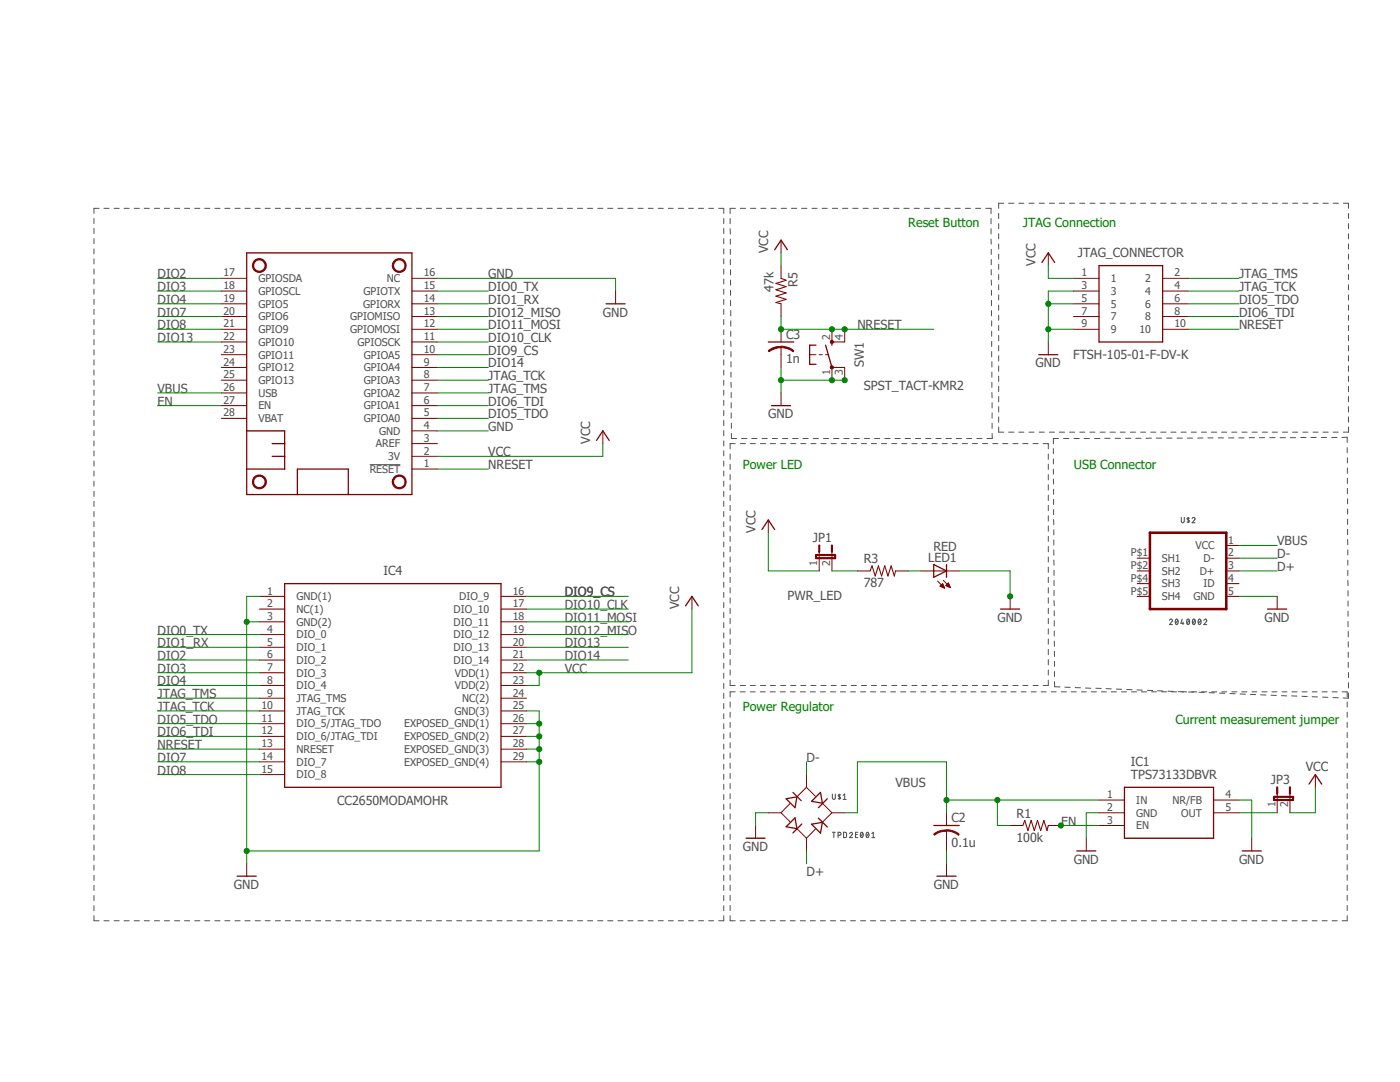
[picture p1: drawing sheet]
<svg xmlns="http://www.w3.org/2000/svg" width="279mm" height="216mm" viewBox="0 0 279 216" stroke-linecap="round" stroke-linejoin="round" font-family="sans-serif">
<path d="M18.6 40.5l250.6 143.4M269.2 40.5l-250.6 143.4" fill="none" stroke="#fff" stroke-width=".2"/>
<g fill="none" stroke="#505050" stroke-width=".21">
<path d="M235.8 103.3v.7l.2 .3h.1l.2-.3v-.7M237.2 103.3v1M237.4 103.4l-.3-.1-.2 .2 .5 .4-.1 .2h-.4M237.9 103.5a.29 .29 0 0 1 .4-.2 .29 .29 0 0 1 .1 .4l-.5 .6h.6M233.4 123.8a.3 .3 0 0 1 .4-.2 .3 .3 0 0 1 .1 .4l-.5 .6h.6M234.7 123.6a.52 .52 0 0 1 .4 .5 .52 .52 0 0 1-.4 .5l-.2-.5zM235.1 123.8l-.5 .6M235.9 123.5l-.2 .9h.6M236.1 124.1v.5M237 123.6a.52 .52 0 0 1 .4 .5 .52 .52 0 0 1-.4 .5l-.2-.5zM237.4 123.8l-.5 .6M238.1 123.6a.52 .52 0 0 1 .4 .5 .52 .52 0 0 1-.4 .5l-.1-.5z"/>
<path d="M238.5 123.8l-.5 .6M239.3 123.6a.52 .52 0 0 1 .4 .5 .52 .52 0 0 1-.4 .5l-.2-.5zM239.6 123.8l-.4 .6M240.2 123.8a.3 .3 0 0 1 .5-.2 .3 .3 0 0 1 0 .4l-.5 .6h.6M166.1 158.5v.7l.2 .3 .4-.1v-.9M167.5 158.5v1M167.8 158.6h-.5v.2l.5 .5h-.5M168.3 158.7l.3-.2v1M168.3 159.5h.6M166.1 166.1h.6M166.4 166.1v1M167.3 166.7l.4-.1 .2-.1-.2-.4h-.4v1"/>
<path d="M168.4 166.1l.5 .1 .1 .6-.2 .3h-.4zM169.5 166.3l.4-.2 .2 .1v.3l-.6 .6h.6M170.7 166.5h.4M171.2 166.1h-.5v1h.5M171.9 166.1h.1a.62 .62 0 0 1 0 1l-.3-.3zM172.2 166.3l-.5 .6M172.9 166.2l.2-.1a.62 .62 0 0 1 0 1l-.3-.3zM173.4 166.3l-.5 .6M174 167.1h.6M174 166.3l.3-.2v1"/>
</g>
<g fill="none" stroke="#505050" stroke-width=".2">
<path d="M18.8 43.6v1M18.8 45.6v1M18.8 47.6v1M18.8 49.7v1M18.8 51.6v1.1M18.8 53.7v1M18.8 55.7v1M18.8 57.7v1M18.8 59.7v1M19.8 41.6h-1v1M20.7 41.6h1.1M22.8 41.6h1"/>
<path d="M24.8 41.6h1M26.8 41.6h1M28.8 41.6h1M30.8 41.6h1M32.8 41.6h1M34.8 41.6h1.1M36.8 41.6h1M38.9 41.6h1M40.9 41.6h1M42.9 41.6h1M44.9 41.6h1M46.9 41.6h1"/>
<path d="M48.9 41.6h1M50.9 41.6h1M52.9 41.6h1M54.9 41.6h1.1M56.9 41.6h1.1M59 41.6h1M61 41.6h1M63 41.6h1M65 41.6h1M67 41.6h1M69 41.6h1M71 41.6h1.1"/>
<path d="M73 41.6h1M75.1 41.6h1M77 41.6h1.1M79.1 41.6h1M81.1 41.6h1M83.1 41.6h1M85.1 41.6h1M87.1 41.6h1M89.1 41.6h1M91.1 41.6h1.1M93.1 41.6h1M95.2 41.6h1"/>
<path d="M97.2 41.6h1M99.2 41.6h1M101.2 41.6h1M103.2 41.6h1M105.2 41.6h1M107.2 41.6h1M109.2 41.6h1M111.3 41.6h1M113.2 41.6h1.1M115.3 41.6h1M117.3 41.6h1M119.3 41.6h1"/>
<path d="M121.3 41.6h1M123.3 41.6h1M125.3 41.6h1M127.3 41.6h1.1M129.4 41.6h.9M131.4 41.6h1M133.4 41.6h1M135.4 41.6h1M137.4 41.6h1M139.4 41.6h1M141.4 41.6h1M143.4 41.6h1v1"/>
<path d="M144.4 43.6v1M144.4 45.6v1M144.4 47.6v1M144.4 49.7v1M144.4 51.6v1.1M144.4 53.7v1M144.4 55.7v1M144.4 57.7v1M144.4 59.7v1M145.7 45.6l.1 1.1M145.7 43.6v1.1M145.8 47.7v1"/>
<path d="M145.8 49.7v1.1M145.8 51.8v1M145.8 53.8v1.1M145.8 55.9v1M145.8 57.9v1M145.8 59.9v1.1M146.8 41.6h-1.1v1M147.7 41.6h1.1M149.8 41.6h1M151.8 41.6h1.1M153.9 41.6h1M155.9 41.6h1.1"/>
<path d="M157.9 41.6h1.1M160 41.6h1M162.1 41.6h1M164.1 41.6h1M166.1 41.6h1.1M168.1 41.6h1.1M170.2 41.6h1M172.3 41.6h1M174.3 41.6h1M176.3 41.6h1.1M178.4 41.6h1M180.4 41.6h1"/>
<path d="M182.5 41.6h1M184.5 41.6h1M186.5 41.6h1.1M188.6 41.6h1M190.6 41.6h1M192.7 41.6h1M194.7 41.6h1M196.7 41.6h1.1v1M197.8 43.6v1.1M197.8 45.6v1.1M197.8 47.7v1M197.8 49.7v1.1"/>
<path d="M197.8 51.8v1M197.8 53.8v1.1M197.8 55.9l.1 1M197.9 57.9v1M197.9 59.9v1.1M199.3 42.6v1M199.3 44.6v1M199.3 46.7v1M199.3 48.7v1M199.3 50.7v1M199.3 52.7v1.1M199.3 54.8v1"/>
<path d="M199.3 56.8v1M199.3 58.8v1.1M200.3 40.6h-1v1M201.3 40.6h1.1M203.3 40.6h1M205.4 40.6h1M207.4 40.6h1M209.4 40.6h1M211.4 40.6h1.1M213.4 40.6h1.1M215.5 40.6h1M217.5 40.6h1"/>
<path d="M219.5 40.6h1.1M221.5 40.6h1.1M223.6 40.6h1M225.6 40.6h1M227.6 40.6h1M229.7 40.6h1M231.6 40.6h1.1M233.7 40.6h1M235.7 40.6h1M237.7 40.6h1.1M239.8 40.6h1M241.8 40.6h1"/>
<path d="M243.8 40.6h1M245.8 40.6h1M247.9 40.6h1M249.9 40.6h1M251.9 40.6h1M253.9 40.6h1M255.9 40.6h1.1M258 40.6h1M260 40.6h1M262 40.6h1.1M264 40.6h1.1M266.1 40.6h1"/>
<path d="M268.1 40.6h1v1M269.1 42.6v1M269.1 44.6v1M269.1 46.7v1M269.1 48.7v1M269.1 50.7v1M269.1 52.7v1.1M269.1 54.8v1M269.1 56.8v1M269.1 58.8v1.1M18.8 61.7v1M18.8 63.8v1"/>
<path d="M18.8 65.8v1M18.8 67.8v1M18.8 69.8v1M18.8 71.8v1.1M18.8 73.8v1M18.8 75.9v1M18.8 77.9v1M18.8 79.9v1M144.4 61.7v1M144.4 63.8v1M144.4 65.8v1M144.4 67.8v1"/>
<path d="M144.4 69.8v1M144.4 71.8v1.1M144.4 73.8v1M144.4 75.9v1M144.4 77.9v1M144.4 79.9v1M145.8 68.1l.1 1M145.8 62v1M145.8 64v1.1M145.8 66.1v1M145.9 76.3v1M145.9 70.1v1.1"/>
<path d="M145.9 72.2v1M145.9 74.3v1M145.9 78.3v1.1M197.9 62v1M197.9 64v1.1M197.9 66.1v1M197.9 68.1v1M197.9 70.1v1.1M198 72.2v1M198 74.3v1M198 76.3v1M198 78.3v1.1"/>
<path d="M199.3 60.9v1M199.3 62.9v1M199.3 64.9v1.1M199.3 66.9v1.1M199.3 69v1M199.3 71v1.1M199.3 73v1.1M199.3 75.1v1M199.3 77.1v1M199.3 79.1v1.1M269.1 60.9v1M269.1 62.9v1"/>
<path d="M269.1 64.9v1.1M269.1 66.9v1.1M269.1 69v1M269.1 71v1.1M269.1 73v1.1M269.1 75.1v1M269.1 77.1v1M269.1 79.1v1.1M18.8 81.9v1M18.8 83.9v1M18.8 85.9v1.1M18.8 88v1"/>
<path d="M18.8 90v1M18.8 92v1M18.8 94v1M18.8 96v1M18.8 98v1.1M73.8 92.7h6.1M144.4 81.9v1M144.4 83.9v1M144.4 85.9v1.1M144.4 88v1M144.4 90v1M144.4 92v1"/>
<path d="M144.4 94v1M144.4 96v1M144.4 98v1.1M145.7 90.6v1.1M145.7 92.6v1.1M145.7 94.7v1.1M145.7 96.7v1.1M145.7 98.8v1.1M145.9 80.3v1.1M145.9 82.4v1M146 84.5v1M146 86.5v1h1"/>
<path d="M146.7 88.5h-1v1.1M147.7 88.5h1.1M148 87.5h1.1M149.7 88.5h1M150 87.5h1.1M151.8 88.5h1M152.1 87.5h1M153.8 88.5h1M154.1 87.5h1.1M155.8 88.5h1M156.2 87.5h1M157.8 88.5h1"/>
<path d="M158.2 87.5h1.1M159.8 88.5h1M160.2 87.5h1.1M161.8 88.5h1.1M162.3 87.5h1M163.8 88.5h1M164.3 87.5h1.1M165.9 88.5h1M166.4 87.5h1M167.9 88.5h1M168.4 87.5h1.1M169.9 88.5h1"/>
<path d="M170.4 87.5h1.1M171.9 88.5h1M172.5 87.5h1M173.9 88.5h1M174.5 87.5h1.1M175.9 88.5h1.1M176.6 87.5h1M178 88.5h1M178.6 87.5h1.1M180 88.5h1M180.6 87.5h1.1M182 88.5h1"/>
<path d="M182.7 87.5h1M184 88.5h1M184.7 87.5h1.1M186 88.5h1M186.8 87.5h1M188 88.5h1.1M188.8 87.5h1.1M190 88.5h1.1M190.8 87.5h1.1M192.1 88.5h1M192.9 87.5h1M194.1 88.5h1"/>
<path d="M194.9 87.5h1.1M196.1 88.5h1M198 80.3v1.1M198 82.4v1M198 84.5v1M198 86.5v1h-1M198.1 88.5h1M199.3 81.2v1M199.3 83.2v1M199.3 85.2v1h1M200.1 88.5h1M201.3 86.2h1.1"/>
<path d="M202.1 88.5h1.1M203.3 86.2h1M204.1 88.5h1M205.4 86.2h1M206.2 88.5h1M207.4 86.2h1M208.2 88.5h1v1.1M209.2 90.6v1.1M209.2 92.6v1.1M209.2 94.7v1.1M209.2 96.7v1.1M209.2 98.8v1.1"/>
<path d="M209.4 86.2h1M210.2 89.5v1.1M210.2 91.6v1M210.2 93.6v1M210.2 95.6l.1 1M210.3 97.6v1M210.3 99.7v1M211.2 87.5h-1v1.1M211.4 86.2h1.1M212.3 87.5h1M213.4 86.2h1.1M214.3 87.5h1.1"/>
<path d="M215.5 86.2h1M216.4 87.5h1M217.5 86.2h1M218.4 87.5h1.1M219.5 86.2h1.1M220.5 87.5h1M221.5 86.2h1.1M222.5 87.5h1.1M223.6 86.2h1M224.6 87.5h1.1M225.6 86.2h1M226.7 87.5h1"/>
<path d="M227.6 86.2h1M229.7 86.2h1M229.8 87.4l-1.1 .1M230.8 87.4h1M231.6 86.2h1.1M232.8 87.4h1.1M233.7 86.2h1M234.9 87.4h1.1M235.7 86.2h1M236.9 87.4h1.1M237.7 86.2h1.1M239.8 86.2h1"/>
<path d="M240.1 87.4h-1.1M241 87.4h1.1M241.8 86.2h1M243.1 87.4h1.1M243.8 86.2h1M245.2 87.4h1.1M245.8 86.2h1M247.2 87.4h1.1M247.9 86.2h1M249.3 87.3h1.1M249.9 86.2h1M251.3 87.3h1.1"/>
<path d="M251.9 86.2h1M253.4 87.3h1.1M253.9 86.2h1M255.5 87.3h1M255.9 86.2h1.1M257.5 87.3h1.1M258 86.2h1M259.6 87.3h1M260 86.2h1M261.6 87.3h1.1M262 86.2h1.1M263.7 87.3h1.1"/>
<path d="M264 86.2h1.1M265.8 87.3h1M266.1 86.2h1M267.8 87.3l1.1-.1v1.1M268.9 89.3v1M268.9 91.4v1M268.9 93.4v1M268.9 95.4v1.1M268.9 97.5v1M268.9 99.5v1M269.1 81.2v1M269.1 83.2v1"/>
<path d="M269.1 85.2v1h-1M18.8 100v1M18.8 102.1v1M18.8 104.1v1M18.8 106.1v1M18.8 108.1v1M18.8 110.2v1M18.8 112.1v1.1M18.8 114.2v1M18.8 116.2v1M18.8 118.2v1M144.4 100v1"/>
<path d="M144.4 102.1v1M144.4 104.1v1M144.4 106.1v1M144.4 108.1v1M144.4 110.2v1M144.4 112.1v1.1M144.4 114.2v1M144.4 116.2v1M144.4 118.2v1M145.7 100.8v1.1M145.7 102.9v1.1M145.7 104.9v1.1"/>
<path d="M145.7 107v1M145.7 109.1v1M145.7 111.1v1M145.7 113.2v1M145.7 115.2v1M145.7 117.3v1M145.7 119.3v1.1M209.2 100.8v1.1M209.2 102.9v1.1M209.2 104.9v1.1M209.2 107v1M209.2 109.1v1"/>
<path d="M209.2 111.1v1M209.2 113.2v1M209.2 115.2v1M209.2 117.3v1M209.2 119.3v1.1M210.3 103.7v1M210.3 101.7v1M210.3 111.8l.1 1M210.3 105.7v1M210.3 107.7v1.1M210.3 109.7v1.1M210.4 119.8v1.1"/>
<path d="M210.4 113.8v1M210.4 115.8v1M210.4 117.8v1M268.9 101.6v1M268.9 103.6v1M268.9 105.6v1.1M268.9 107.7l.1 1M269 109.7v1M269 111.8v1M269 113.8v1.1M269 115.8v1.1M269 117.9v1"/>
<path d="M269 119.9v1M18.8 120.2v1M18.8 122.2v1M18.8 124.2v1.1M18.8 126.3v1M18.8 128.3v1M18.8 130.3v1M18.8 132.3v1M18.8 134.3v1M18.8 136.4v1M18.8 138.3v1.1M144.4 120.2v1"/>
<path d="M144.4 122.2v1M144.4 124.2v1.1M144.4 126.3v1M144.4 128.3v1M144.4 130.3v1M144.4 132.3v1M144.4 134.3v1M144.4 136.4v1M144.4 138.3v1.1M145.7 121.4v1M145.7 123.4v1.1M145.7 125.5v1"/>
<path d="M145.7 127.5v1.1M145.7 129.6v1M145.7 131.6v1.1M145.7 133.7v1M145.7 135.7v1.1h1M146.7 138h-1v1.1M147.7 138h1M147.7 136.8h1.1M149.7 136.8h1M149.7 138h1M151.7 138h1M151.8 136.8h1"/>
<path d="M153.7 138h1M153.8 136.8h1M155.7 138h1M155.8 136.8h1M157.7 138h1M157.8 136.8h1M159.7 138h1M159.8 136.8h1M161.7 138h1M161.8 136.8h1.1M163.7 138h1M163.8 136.8h1"/>
<path d="M165.7 138h1.1M165.9 136.8h1M167.7 138h1M167.9 136.8h1M169.8 138h.9M169.9 136.8h1M171.7 138h1.1M171.9 136.8h1M173.7 138h1.1M173.9 136.8h1M175.7 138h1M175.9 136.8h1.1"/>
<path d="M177.8 138h.9M178 136.8h1M179.7 138h1.1M180 136.8h1M181.7 138h1.1M182 136.8h1M183.8 138h.9M184 136.8h1M185.8 138h1M186 136.8h1M187.7 138h1.1M188 136.8h1.1"/>
<path d="M189.8 138h1M190 136.8h1.1M191.8 138h1M192.1 136.8h1M193.8 138h1M194.1 136.8h1M195.8 138h1M196.1 136.8h1M197.8 138h1M198.1 136.8h1M199.8 138h1M200.1 136.8h1"/>
<path d="M201.8 138h1M202.1 136.8h1.1M203.8 138h1M204.1 136.8h1M205.8 138h1M206.2 136.8h1M207.8 138h1M209.2 121.4v1M209.2 123.4v1.1M209.2 125.5v1M209.2 127.5v1.1M209.2 129.6v1"/>
<path d="M209.2 131.6v1.1M209.2 133.7v1M209.2 135.7v1.1h-1M209.8 138h1M210.4 127.9v1M210.4 121.9v1M210.4 123.9v1M210.4 125.9v1M210.4 136l.1 1 1 .1M210.4 130v1M210.4 132v1M210.4 134v1"/>
<path d="M211.8 138h1M212.5 137.1l1.1 .1M213.8 138h1M214.6 137.2h1M215.8 138h1M216.6 137.3h1.1M217.8 138h1M218.7 137.3l1.1 .1M219.8 138h1M220.7 137.4l1.1 .1M221.8 138h1M222.8 137.5h1.1"/>
<path d="M223.8 138h1M224.9 137.6h1M225.8 138h1M226.9 137.7h1.1M227.8 138h1M229 137.8h1M229.8 138h1M231 137.8l1.1 .1M231.8 138h1M233.1 137.9l1 .1M233.8 138h1M235.2 138h1"/>
<path d="M235.8 138h1M237.2 138.1h1.1M237.8 138h1M239.3 138.1l1 .1M239.8 138h1M241.3 138.2l1.1 .1M241.8 138h1M243.4 138.3h1M243.8 138h1M245.4 138.4h1.1M245.8 138h1M247.5 138.5h1"/>
<path d="M247.8 138h1M249.6 138.6h1M249.9 138h.9M251.6 138.6l1 .1M251.8 138h1.1M253.7 138.7l1 .1M253.8 138h1M255.7 138.8l1.1 .1M255.9 138h.9M257.8 138.9h1M257.9 138h1M259.8 138h1.1"/>
<path d="M259.8 138.9l1.1 .1M261.9 138h.9M261.9 139l1 .1M263.9 138h1M263.9 139.1h1.1M265.9 138h1M266 139.2h1.1M267.8 138h1.1v1.1M269 122v1M269 124v1.1M269.1 126v1.1M269.1 128.1v1"/>
<path d="M269.1 130.1v1M269.1 132.2v1M269.1 134.2v1M269.1 136.2v1.1M269.1 138.3v1h-1M18.8 140.4v1M18.8 142.4v1M18.8 144.4v1M18.8 146.4v1M18.8 148.5v1M18.8 150.5v1M18.8 152.5v1"/>
<path d="M18.8 154.5v1M18.8 156.5v1M18.8 158.5v1.1M144.4 140.4v1M144.4 142.4v1M144.4 144.4v1M144.4 146.4v1M144.4 148.5v1M144.4 150.5v1M144.4 152.5v1M144.4 154.5v1M144.4 156.5v1"/>
<path d="M144.4 158.5v1.1M145.7 140.1v1M145.7 142.1v1M145.7 144.1v1.1M145.7 146.2v1M145.7 148.2v1M145.7 150.2v1.1M145.7 152.3v1M145.7 154.3v1M145.7 156.3v1.1M145.7 158.4v1M268.9 140.1v1"/>
<path d="M268.9 142.1v1M268.9 144.1v1.1M268.9 146.2v1M268.9 148.2v1M268.9 150.2v1.1M268.9 152.3v1M268.9 154.3v1M268.9 156.3v1.1M268.9 158.4v1M18.8 160.5v1M18.8 162.6v1M18.8 164.6v1"/>
<path d="M18.8 166.6v1M18.8 168.6v1M18.8 170.6v1.1M18.8 172.6v1.1M18.8 174.7v1M18.8 176.7v1M18.8 178.7v1M144.4 160.5v1M144.4 162.6v1M144.4 164.6v1M144.4 166.6v1M144.4 168.6v1"/>
<path d="M144.4 170.6v1.1M144.4 172.6v1.1M144.4 174.7v1M144.4 176.7v1M144.4 178.7v1M145.7 160.4v1M145.7 162.4v1M145.7 164.4v1.1M145.7 166.5v1M145.7 168.5v1M145.7 170.5v1.1M145.7 172.6v1"/>
<path d="M145.7 174.6v1M145.7 176.6v1.1M145.7 178.6v1.1M268.9 160.4v1M268.9 162.4v1M268.9 164.4v1.1M268.9 166.5v1M268.9 168.5v1M268.9 170.5v1.1M268.9 172.6v1M268.9 174.6v1M268.9 176.6v1.1"/>
<path d="M268.9 178.6v1.1M18.8 182.7v1h1M18.8 180.7v1M20.7 183.7h1.1M22.8 183.7h1M24.8 183.7h1M26.8 183.7h1M28.8 183.7h1M30.8 183.7h1M32.8 183.7h1M34.8 183.7h1.1M36.8 183.7h1"/>
<path d="M38.9 183.7h1M40.9 183.7h1M42.9 183.7h1M44.9 183.7h1M46.9 183.7h1M48.9 183.7h1M50.9 183.7h1M52.9 183.7h1M54.9 183.7h1.1M56.9 183.7h1.1M59 183.7h1M61 183.7h1"/>
<path d="M63 183.7h1M65 183.7h1M67 183.7h1M69 183.7h1M71 183.7h1.1M73 183.7h1M75.1 183.7h1M77 183.7h1.1M79.1 183.7h1M81.1 183.7h1M83.1 183.7h1M85.1 183.7h1"/>
<path d="M87.1 183.7h1M89.1 183.7h1M91.1 183.7h1.1M93.1 183.7h1M95.2 183.7h1M97.2 183.7h1M99.2 183.7h1M101.2 183.7h1M103.2 183.7h1M105.2 183.7h1M107.2 183.7h1M109.2 183.7h1"/>
<path d="M111.3 183.7h1M113.2 183.7h1.1M115.3 183.7h1M117.3 183.7h1M119.3 183.7h1M121.3 183.7h1M123.3 183.7h1M125.3 183.7h1M127.3 183.7h1.1M129.4 183.7h.9M131.4 183.7h1M133.4 183.7h1"/>
<path d="M135.4 183.7h1M137.4 183.7h1M139.4 183.7h1M141.4 183.7h1M144.4 182.7v1h-1M144.4 180.7v1M145.7 180.7v1M145.7 182.7v1h1M147.7 183.7h1M149.7 183.7h1M151.7 183.7h1M153.7 183.7h1"/>
<path d="M155.7 183.7h1M157.7 183.7h1M159.7 183.7h1M161.7 183.7h1M163.7 183.7h1M165.7 183.7h1.1M167.7 183.7h1M169.8 183.7h.9M171.7 183.7h1.1M173.7 183.7h1.1M175.7 183.7h1M177.8 183.7h.9"/>
<path d="M179.7 183.7h1.1M181.7 183.7h1.1M183.8 183.7h.9M185.8 183.7h1M187.7 183.7h1.1M189.8 183.7h1M191.8 183.7h1M193.8 183.7h1M195.8 183.7h1M197.8 183.7h1M199.8 183.7h1M201.8 183.7h1"/>
<path d="M203.8 183.7h1M205.8 183.7h1M207.8 183.7h1M209.8 183.7h1M211.8 183.7h1M213.8 183.7h1M215.8 183.7h1M217.8 183.7h1M219.8 183.7h1M221.8 183.7h1M223.8 183.7h1M225.8 183.7h1"/>
<path d="M227.8 183.7h1M229.8 183.7h1M231.8 183.7h1M233.8 183.7h1M235.8 183.7h1M237.8 183.7h1M239.8 183.7h1M241.8 183.7h1M243.8 183.7h1M245.8 183.7h1M247.8 183.7h1M249.9 183.7h.9"/>
<path d="M251.8 183.7h1.1M253.8 183.7h1M255.9 183.7h.9M257.9 183.7h1M259.8 183.7h1.1M261.9 183.7h.9M263.9 183.7h1M265.9 183.7h1M268.9 180.7v1M268.9 182.7v1h-1.1"/>
</g>
<path d="M219.3 53h12.7v15.2h-12.7zM162.9 68.9h-1.3v3.8h1.3M164.8 68.9l1.2 4.4M166 68.2v.7M207.3 70.8h3.8M56.8 116.5h43.2v40.6h-43.2zM47.3 174.8h3.8" fill="none" stroke="#800000" stroke-width=".25"/>
<g fill="none" stroke="#800000" stroke-width=".2">
<path d="M214.2 55.5h5.1M214.2 58.1h5.1M232 55.5h5.1M232 58.1h5.1M161.6 70.8h1.3M163.5 70.8h.6M164.8 70.8h.6M166 68.2h2.6M166 73.3h2.6M209.2 68.2v2.6M214.2 60.6h5.1M214.2 63.2h5.1"/>
<path d="M214.2 65.7h5.1M232 60.6h5.1M232 63.2h5.1M232 65.7h5.1M51.8 119h5M100 119h5.1M51.8 121.5h5M51.8 124.1h5M51.8 126.6h5M51.8 129.2h5M51.8 131.7h5M51.8 134.2h5"/>
<path d="M51.8 136.8h5M51.8 139.3h5M100 121.5h5.1M100 124.1h5.1M100 126.6h5.1M100 129.2h5.1M100 131.7h5.1M100 134.2h5.1M100 136.8h5.1M100 139.3h5.1M51.8 141.9h5M51.8 144.4h5"/>
<path d="M51.8 146.9h5M51.8 149.5h5M51.8 152h5M51.8 154.6h5M100 141.9h5.1M100 144.4h5.1M100 146.9h5.1M100 149.5h5.1M100 152h5.1M49.2 172.3v2.5"/>
</g>
<path d="M165.8 73.1h.4l.2 .2-.2 .2h-.4z" fill-rule="evenodd" fill="#800000"/>
<path d="M165.8 73.1h.4l.2 .2-.2 .2h-.4z" fill="none" stroke="#800000" stroke-width=".2"/>
<path d="M165.8 68h.4l.2 .2-.2 .3h-.4z" fill-rule="evenodd" fill="#800000"/>
<g fill="none" stroke="#800000" stroke-width=".2">
<path d="M155.9 47.9v2.6M155.9 53v2.5M209.2 50.5v2.5M155.9 60.6v2.6M155.9 69.3v1.5M155.9 78.4v2.5M165.8 68h.4l.2 .2-.2 .3h-.4zM166 65.7v2.5M166 73.3v2.6M168.6 65.7v2.5M168.6 73.3v2.6M138.1 119v2.5"/>
<path d="M171.1 113.9h2.6M178.7 113.9h2.6M201.6 119v2.5M254.9 119v2.5M219.3 159.6h5.1M242.2 159.6h5.1M216.8 167.3v2.5M219.3 162.2h5.1M219.3 164.7h5.1M242.2 162.2h5.1M249.8 167.3v2.5"/>
</g>
<path d="M154.6 49.8l1.3-1.9 1.2 1.9M207.9 52.4l1.3-1.9 1.3 1.9M153.3 68.2h5.1M154 80.9h3.8M136.8 120.9l1.3-1.9 1.3 1.9M199.7 121.5h3.8M253 121.5h3.8M224.4 157.1h17.8v10.2h-17.8zM214.9 169.8h3.8M247.9 169.8h3.8" fill="none" stroke="#800000" stroke-width=".25"/>
<path d="M155.9 55.5l1 .4-2 .7 2 .6-2 .6 2 .7-2 .6 2 .6-2 .7 1 .2M173.7 113.9l.3-1 .7 2 .6-2 .6 2 .7-2 .6 2 .6-2 .7 2 .2-1" fill="none" stroke="#800000" stroke-width=".21"/>
<path d="M155.9 69.1a4 4 0 0 1 2.5 .9l-.1 .2a3.8 3.8 0 0 0-2.4-.9z" fill-rule="evenodd" fill="#800000"/>
<path d="M155.9 69.1a4 4 0 0 1 2.5 .9l-.1 .2a3.8 3.8 0 0 0-2.4-.9z" fill="none" stroke="#800000" stroke-width=".2"/>
<path d="M153.3 70a3.4 3.4 0 0 1 2.6-.9v.3a4.1 4.1 0 0 0-2.4 .8z" fill-rule="evenodd" fill="#800000"/>
<g fill="none" stroke="#800000" stroke-width=".2">
<path d="M44.2 58.1h5M44.2 55.5h5M82.2 58.1h5.1M82.2 55.5h5.1M82.2 78.4h5.1M82.2 75.9h5.1M82.2 73.3h5.1M82.2 70.8h5.1M82.2 68.2h5.1M82.2 65.7h5.1M82.2 63.2h5.1M82.2 60.6h5.1"/>
<path d="M153.3 70a3.4 3.4 0 0 1 2.6-.9v.3a4.1 4.1 0 0 0-2.4 .8zM155.9 65.7v2.5M155.9 70.8v2.5M82.2 93.6h5.1M82.2 91.1h5.1M82.2 88.5h5.1M82.2 86h5.1M82.2 83.5h5.1M82.2 80.9h5.1M153.3 103.8v2.5M163.5 110.1v3.8M166 110.1v3.8"/>
<path d="M183.8 113.9h7.6M187.1 116l1.4 1.3M187.6 117l.9 .3M187.6 117l.5-.5 .4 .8M187.6 117h.7M187.7 116.9h.6M187.7 116.8h.6M187.8 117.1h.6M187.9 116.7h.3M188 116.6h.2M188 117.2h.4M188 116.5h.1"/>
<path d="M188.3 115.8l1.4 1.4M188.3 117.3h.2M188.5 117.3h.1M188.8 116.8h.6M188.9 116.9h.6M188.9 116.7h.5M189 116.6h.4M189.1 117h.4M189.1 116.5h.3M189.1 116.5h.2M189.2 116.4h.1M189.3 117.1h.3"/>
<path d="M189.3 116.3l-.5 .5 .9 .4M189.3 116.3l.4 .9M189.5 117.2h.1M201.6 164.7h2.5M209.2 164.7h2.5"/>
</g>
<path d="M49.2 86v-35.5h33v48.2h-33M152.1 105.7l1.2-1.9 1.3 1.9M186.4 112.6l2.5 1.3-2.5 1.3zM188.9 112.6v2.6" fill="none" stroke="#800000" stroke-width=".25"/>
<path d="M162.9 110.7h3.8v.7h-3.8zM163.5 108.8v1.3M166 108.8v1.3" fill="none" stroke="#800000" stroke-width=".42"/>
<path d="M204.1 164.7l.4-1 .6 2 .7-2 .6 2 .7-2 .6 2 .6-2 .7 2 .2-1" fill="none" stroke="#800000" stroke-width=".21"/>
<path d="M50.7 52.1a1.4 1.4 0 0 1 2.2 .1 1.4 1.4 0 0 1-.7 2.1 1.4 1.4 0 0 1-1.8-1.3h.2a1.15 1.15 0 0 1 1.7-1 1.15 1.15 0 0 1 .2 2 1.15 1.15 0 0 1-1.8-.6l-.1-.4h-.2z" fill-rule="evenodd" fill="#800000"/>
<path d="M50.7 52.1a1.4 1.4 0 0 1 2.2 .1 1.4 1.4 0 0 1-.7 2.1 1.4 1.4 0 0 1-1.8-1.3h.2a1.15 1.15 0 0 1 1.7-1 1.15 1.15 0 0 1 .2 2 1.15 1.15 0 0 1-1.8-.6l-.1-.4h-.2z" fill="none" stroke="#800000" stroke-width=".2"/>
<path d="M78.6 52.1a1.39 1.39 0 0 1 2.2 .2 1.39 1.39 0 0 1-.8 2.1 1.39 1.39 0 0 1-1.7-1.4h.2a1.15 1.15 0 0 1 1.6-1.1 1.15 1.15 0 0 1 .4 1.8 1.15 1.15 0 0 1-1.9-.3l-.1-.4h-.2z" fill-rule="evenodd" fill="#800000"/>
<path d="M78.6 52.1a1.39 1.39 0 0 1 2.2 .2 1.39 1.39 0 0 1-.8 2.1 1.39 1.39 0 0 1-1.7-1.4h.2a1.15 1.15 0 0 1 1.6-1.1 1.15 1.15 0 0 1 .4 1.8 1.15 1.15 0 0 1-1.9-.3l-.1-.4h-.2zM44.2 60.6h5M44.2 65.7h5M44.2 63.2h5M44.2 68.2h5M44.2 70.8h5M44.2 73.3h5M44.2 75.9h5M44.2 78.4h5M44.2 80.9h5M44.2 83.5h5" fill="none" stroke="#800000" stroke-width=".2"/>
<path d="M49.2 93.6h7.6v-7.6h-7.6v12.7M54.3 91.1h2.5M54.3 88.5h2.5M59.4 98.7v-5.1h10.1v5.1" fill="none" stroke="#800000" stroke-width=".25"/>
<path d="M78.6 95.2a1.4 1.4 0 0 1 2.3 .2 1.4 1.4 0 0 1-.8 2.1 1.4 1.4 0 0 1-1.8-1.4h.2a1.15 1.15 0 0 1 1.6-1 1.15 1.15 0 0 1 .4 1.8 1.15 1.15 0 0 1-1.9-.3l-.1-.5h-.2z" fill-rule="evenodd" fill="#800000"/>
<path d="M78.6 95.2a1.4 1.4 0 0 1 2.3 .2 1.4 1.4 0 0 1-.8 2.1 1.4 1.4 0 0 1-1.8-1.4h.2a1.15 1.15 0 0 1 1.6-1 1.15 1.15 0 0 1 .4 1.8 1.15 1.15 0 0 1-1.9-.3l-.1-.5h-.2z" fill="none" stroke="#800000" stroke-width=".2"/>
<path d="M50.7 95.2a1.41 1.41 0 0 1 2.2 .1 1.41 1.41 0 0 1-.7 2.2 1.41 1.41 0 0 1-1.8-1.4h.2a1.15 1.15 0 0 1 1.7-.9 1.15 1.15 0 0 1 .2 1.9 1.15 1.15 0 0 1-1.8-.5l-.1-.5h-.2z" fill-rule="evenodd" fill="#800000"/>
<g fill="none" stroke="#800000" stroke-width=".2">
<path d="M122.9 58.1v2.5M50.7 95.2a1.41 1.41 0 0 1 2.2 .1 1.41 1.41 0 0 1-.7 2.2 1.41 1.41 0 0 1-1.8-1.4h.2a1.15 1.15 0 0 1 1.7-.9 1.15 1.15 0 0 1 .2 1.9 1.15 1.15 0 0 1-1.8-.5l-.1-.5h-.2zM120.3 86v2.5M161 157.1l-2 1.9M161 157.1l1.7 1.8M161 154.6v2.5M254.9 158.4v3.8M257.4 158.4v3.8M150.8 164.7v2.6M153.3 162.2h2.6M155.9 162.2l1.7 1.8M157.6 160.4l-1.7 1.8"/>
<path d="M159 165.4l2 1.9M161 167.3v2.5M162.7 165.4l-1.7 1.9M164.1 160.3l1.9 1.9M166 162.2l-1.9 1.9M166 162.2h2.6M188.9 165.7v1.6"/>
</g>
<path d="M120.9 60.6h3.9M119 87.9l1.3-1.9 1.3 1.9M156.9 159.4l2.1-.4-.3 2.2zM158.2 158.1l1.7 1.7M163.7 158.1l.4 2.2-2.1-.4zM165.1 159.4l-1.8 1.8M148.9 167.3h3.8M158.7 163.2l.3 2.2-2.1-.4zM160 164.4l-1.8 1.8M162 164.5l2.1-.4-.4 2.1zM163.3 163.2l1.8 1.8M186.4 164.7h5" fill="none" stroke="#800000" stroke-width=".25"/>
<path d="M254.3 159h3.8v.6h-3.8zM254.9 157.1v1.3M257.4 157.1v1.3" fill="none" stroke="#800000" stroke-width=".42"/>
<path d="M188.9 165.6a4 4 0 0 1 2.5 .9l-.1 .2a3.8 3.8 0 0 0-2.4-.9z" fill-rule="evenodd" fill="#800000"/>
<path d="M188.9 165.6a4 4 0 0 1 2.5 .9l-.1 .2a3.8 3.8 0 0 0-2.4-.9z" fill="none" stroke="#800000" stroke-width=".2"/>
<path d="M186.4 166.5a3.4 3.4 0 0 1 2.5-.9v.3a3.5 3.5 0 0 0-2.4 .8z" fill-rule="evenodd" fill="#800000"/>
<g fill="none" stroke="#800000" stroke-width=".2">
<path d="M226.9 111.4h2.6M226.9 113.9h2.6M226.9 116.5h2.6M226.9 119h2.6M244.7 108.8h2.6M244.7 111.4h2.6M244.7 113.9h2.6M244.7 116.5h2.6M244.7 119h2.6M262.5 154.6v2.5M186.4 166.5a3.4 3.4 0 0 1 2.5-.9v.3a3.5 3.5 0 0 0-2.4 .8zM188.9 162.2v2.5"/>
<path d="M188.9 167.3v2.5M188.9 172.3v2.5"/>
</g>
<path d="M261.2 156.5l1.3-1.9 1.3 1.9M187 174.8h3.8" fill="none" stroke="#800000" stroke-width=".25"/>
<path d="M229.5 106.3h15.2v15.2h-15.2z" fill="none" stroke="#800000" stroke-width=".51"/>
<path d="M214.2 58.1h-5v2.5M214.2 65.7h-5v2.5" fill="none" stroke="#008000" stroke-width=".2"/>
<circle cx="209.2" cy="65.7" r=".51" fill="#008000"/>
<g fill="none" stroke="#008000" stroke-width=".2">
<path d="M214.2 60.6h-5v5.1"/>
<circle cx="209.2" cy="65.7" r=".51"/>
</g>
<circle cx="209.2" cy="60.6" r=".51" fill="#008000"/>
<g fill="none" stroke="#008000" stroke-width=".2">
<path d="M51.8 119h-2.6v53.3M49.2 124.1h2.6"/>
<circle cx="209.2" cy="60.6" r=".51"/>
</g>
<circle cx="49.2" cy="124.1" r=".51" fill="#008000"/>
<g fill="none" stroke="#008000" stroke-width=".2">
<path d="M105.1 141.9h2.5v27.9h-58.4"/>
<circle cx="49.2" cy="124.1" r=".51"/>
</g>
<circle cx="49.2" cy="169.8" r=".51" fill="#008000"/>
<g fill="none" stroke="#008000" stroke-width=".2">
<path d="M105.1 144.4h2.5"/>
<circle cx="49.2" cy="169.8" r=".51"/>
</g>
<circle cx="107.6" cy="144.4" r=".51" fill="#008000"/>
<g fill="none" stroke="#008000" stroke-width=".2">
<path d="M105.1 146.9h2.5"/>
<circle cx="107.6" cy="144.4" r=".51"/>
</g>
<circle cx="107.6" cy="146.9" r=".51" fill="#008000"/>
<g fill="none" stroke="#008000" stroke-width=".2">
<path d="M105.1 149.5h2.5"/>
<circle cx="107.6" cy="146.9" r=".51"/>
</g>
<circle cx="107.6" cy="149.5" r=".51" fill="#008000"/>
<g fill="none" stroke="#008000" stroke-width=".2">
<path d="M105.1 152h2.5"/>
<circle cx="107.6" cy="149.5" r=".51"/>
</g>
<circle cx="107.6" cy="152" r=".51" fill="#008000"/>
<g fill="none" stroke="#008000" stroke-width=".2">
<path d="M155.9 73.3v5.1M166 75.9h2.6"/>
<circle cx="107.6" cy="152" r=".51"/>
</g>
<circle cx="155.9" cy="75.9" r=".51" fill="#008000"/>
<g fill="none" stroke="#008000" stroke-width=".2">
<path d="M155.9 75.9h10.1"/>
<circle cx="155.9" cy="75.9" r=".51"/>
</g>
<circle cx="166" cy="75.9" r=".51" fill="#008000"/>
<circle cx="166" cy="75.9" r=".51" fill="none" stroke="#008000" stroke-width=".2"/>
<circle cx="168.6" cy="75.9" r=".51" fill="#008000"/>
<g fill="none" stroke="#008000" stroke-width=".2">
<path d="M191.4 113.9h10.2v5.1"/>
<circle cx="168.6" cy="75.9" r=".51"/>
</g>
<circle cx="201.6" cy="119" r=".51" fill="#008000"/>
<g fill="none" stroke="#008000" stroke-width=".2">
<path d="M87.3 55.5h35.6v2.6M155.9 63.2v2.5h12.7M237.1 65.7h10.2M87.3 86h10.2M247.3 119h7.6M247.3 159.6h2.5v7.7M153.3 162.2h-2.5v2.5M188.9 169.8v2.5M219.3 162.2h-2.5v5.1"/>
<circle cx="201.6" cy="119" r=".51"/>
</g>
<circle cx="166" cy="65.7" r=".51" fill="#008000"/>
<g fill="none" stroke="#008000" stroke-width=".2">
<path d="M168.6 65.7h17.8"/>
<circle cx="166" cy="65.7" r=".51"/>
</g>
<circle cx="168.6" cy="65.7" r=".51" fill="#008000"/>
<circle cx="168.6" cy="65.7" r=".51" fill="none" stroke="#008000" stroke-width=".2"/>
<circle cx="155.9" cy="65.7" r=".51" fill="#008000"/>
<g fill="none" stroke="#008000" stroke-width=".2">
<path d="M31.5 55.5h12.7M31.5 58.1h12.7M87.3 58.1h10.2M237.1 55.5h10.2M237.1 58.1h10.2M31.5 60.6h12.7M31.5 63.2h12.7M31.5 68.2h12.7M31.5 65.7h12.7M87.3 78.4h10.2M87.3 75.9h10.2M87.3 60.6h10.2"/>
<path d="M87.3 63.2h10.2M87.3 68.2h10.2M87.3 70.8h10.2M87.3 73.3h10.2M87.3 65.7h10.2M237.1 60.6h10.2M237.1 63.2h10.2M87.3 93.6h10.2M87.3 83.5h10.2M87.3 80.9h10.2M105.1 119h20.3M181.3 113.9h2.5"/>
<path d="M31.5 139.3h20.3M31.5 126.6h20.3M31.5 129.2h20.3M31.5 131.7h20.3M31.5 134.2h20.3M31.5 136.8h20.3M105.1 126.6h20.3M105.1 129.2h20.3M105.1 131.7h20.3M105.1 121.5h20.3M105.1 124.1h20.3M107.6 134.2v2.6h-2.5"/>
<path d="M138.1 121.5v12.7h-33M31.5 149.5h20.3M31.5 141.9h20.3M31.5 144.4h20.3M31.5 146.9h20.3M31.5 152h20.3M31.5 154.6h20.3"/>
<circle cx="155.9" cy="65.7" r=".51"/>
</g>
<circle cx="107.6" cy="134.2" r=".51" fill="#008000"/>
<g fill="none" stroke="#008000" stroke-width=".2">
<path d="M155.9 50.5v2.5M209.2 53v2.5h5M31.5 78.4h12.7M120.3 88.5v2.6h-33M153.3 106.3v7.6h10.2M199.1 159.6v5.1M219.3 159.6h-30.4v-7.6h-17.8v10.2h-2.5M262.5 157.1v5.1h-5.1"/>
<circle cx="107.6" cy="134.2" r=".51"/>
</g>
<circle cx="199" cy="159.6" r=".51" fill="#008000"/>
<g fill="none" stroke="#008000" stroke-width=".2">
<path d="M188.9 159.6v2.6M199.1 164.7h2.5"/>
<circle cx="199" cy="159.6" r=".51"/>
</g>
<circle cx="188.9" cy="159.6" r=".51" fill="#008000"/>
<g fill="none" stroke="#008000" stroke-width=".2">
<path d="M247.3 108.8h7.6M211.7 164.7h7.6"/>
<circle cx="188.9" cy="159.6" r=".51"/>
</g>
<circle cx="211.7" cy="164.7" r=".51" fill="#008000"/>
<g fill="none" stroke="#008000" stroke-width=".2">
<path d="M31.5 80.9h12.7M166 113.9h5.1M247.3 113.9h7.6M247.3 111.4h7.6M161 152v2.6M161 169.8v2.5M247.3 162.2h7.6"/>
<circle cx="211.7" cy="164.7" r=".51"/>
</g>
<g font-size="2.5" fill="#008000">
<text x="181.3" y="45.4">Reset Button</text>
<text x="204.1" y="45.4">JTAG Connection</text>
<text x="148.3" y="93.6">Power LED</text>
<text x="214.3" y="93.6">USB Connector</text>
<text x="148.3" y="141.9">Power Regulator</text>
<text x="234.6" y="144.4">Current measurement jumper</text>
</g>
<g font-size="2.5" fill="#505050">
<text x="153.3" y="50.5" transform="rotate(-90 153.3 50.5)">VCC</text>
<text x="206.7" y="53" transform="rotate(-90 206.7 53)">VCC</text>
<text x="215.1" y="51.4">JTAG_CONNECTOR</text>
<text x="31.5" y="55.5">DIO2</text>
<text x="31.5" y="58.1">DIO3</text>
<text x="97.5" y="55.5">GND</text>
<text x="97.5" y="58.1">DIO0_TX</text>
<text x="154.3" y="58.2" transform="rotate(-90 154.3 58.2)">47k</text>
<text x="159.1" y="57.2" transform="rotate(-90 159.1 57.2)">R5</text>
<text x="247.3" y="55.5">JTAG_TMS</text>
<text x="247.3" y="58.1">JTAG_TCK</text>
<text x="31.5" y="63.2">DIO7</text>
<text x="31.5" y="60.6">DIO4</text>
<text x="31.5" y="65.7">DIO8</text>
<text x="97.5" y="60.6">DIO1_RX</text>
<text x="97.5" y="63.2">DIO12_MISO</text>
<text x="97.5" y="65.7">DIO11_MOSI</text>
<text x="120.3" y="63.2">GND</text>
<text x="171.1" y="65.7">NRESET</text>
<text x="247.3" y="65.7">NRESET</text>
<text x="247.3" y="60.6">DIO5_TDO</text>
<text x="247.3" y="63.2">DIO6_TDI</text>
<text x="31.5" y="68.2">DIO13</text>
<text x="97.5" y="68.2">DIO10_CLK</text>
<text x="97.5" y="70.8">DIO9_CS</text>
<text x="156.9" y="67.6">C3</text>
<text x="214.2" y="71.7">FTSH-105-01-F-DV-K</text>
<text x="97.5" y="75.9">JTAG_TCK</text>
<text x="97.5" y="73.3">DIO14</text>
<text x="156.9" y="72.4">1n</text>
<text x="172.4" y="73.3" transform="rotate(-90 172.4 73.3)">SW1</text>
<text x="172.4" y="77.8">SPST_TACT-KMR2</text>
<text x="206.7" y="73.3">GND</text>
<text x="31.5" y="78.4">VBUS</text>
<text x="31.5" y="80.9">EN</text>
<text x="97.5" y="78.4">JTAG_TMS</text>
<text x="97.5" y="83.5">DIO5_TDO</text>
<text x="97.5" y="80.9">DIO6_TDI</text>
<text x="153.3" y="83.5">GND</text>
<text x="97.5" y="86">GND</text>
<text x="117.8" y="88.5" transform="rotate(-90 117.8 88.5)">VCC</text>
<text x="97.5" y="93.6">NRESET</text>
<text x="97.5" y="91.1">VCC</text>
<text x="150.8" y="106.3" transform="rotate(-90 150.8 106.3)">VCC</text>
<text x="162.2" y="108.1">JP1</text>
<text x="172.4" y="112.4">R3</text>
<text x="185.3" y="112.1">LED1</text>
<text x="186.3" y="110">RED</text>
<text x="254.9" y="108.8">VBUS</text>
<text x="254.9" y="111.4">D-</text>
<text x="254.9" y="113.9">D+</text>
<text x="76.5" y="114.8">IC4</text>
<text x="112.7" y="119">DIO9_CS</text>
<text x="157.1" y="119.6">PWR_LED</text>
<text x="172.4" y="117.2">787</text>
<text x="112.7" y="121.5">DIO10_CLK</text>
<text x="112.7" y="124.1">DIO11_MOSI</text>
<text x="135.6" y="121.5" transform="rotate(-90 135.6 121.5)">VCC</text>
<text x="199.1" y="124.1">GND</text>
<text x="252.4" y="124.1">GND</text>
<text x="31.5" y="126.6">DIO0_TX</text>
<text x="31.5" y="129.2">DIO1_RX</text>
<text x="31.5" y="131.7">DIO2</text>
<text x="112.7" y="126.6">DIO12_MISO</text>
<text x="112.7" y="129.2">DIO13</text>
<text x="112.7" y="131.7">DIO14</text>
<text x="31.5" y="134.2">DIO3</text>
<text x="31.5" y="136.8">DIO4</text>
<text x="112.7" y="134.2">VCC</text>
<text x="31.5" y="139.3">JTAG_TMS</text>
<text x="31.5" y="141.9">JTAG_TCK</text>
<text x="31.5" y="149.5">NRESET</text>
<text x="31.5" y="144.4">DIO5_TDO</text>
<text x="31.5" y="146.9">DIO6_TDI</text>
<text x="31.5" y="152">DIO7</text>
<text x="31.5" y="154.6">DIO8</text>
<text x="161" y="152">D-</text>
<text x="225.7" y="155.5">TPS73133DBVR</text>
<text x="225.7" y="152.9">IC1</text>
<text x="260.6" y="153.8">VCC</text>
<text x="67.3" y="160.5">CC2650MODAMOHR</text>
<text x="178.7" y="157.1">VBUS</text>
<text x="253.6" y="156.3">JP3</text>
<text x="189.9" y="164.1">C2</text>
<text x="202.9" y="163.2">R1</text>
<text x="211.8" y="164.7">EN</text>
<text x="148.3" y="169.8">GND</text>
<text x="189.9" y="168.9">0.1u</text>
<text x="202.9" y="168">100k</text>
<text x="214.3" y="172.3">GND</text>
<text x="247.3" y="172.3">GND</text>
<text x="46.7" y="177.4">GND</text>
<text x="161" y="174.9">D+</text>
<text x="186.4" y="177.4">GND</text>
</g>
<g font-size="2.1" fill="#505050">
<text x="44.6" y="55.2">17</text>
<text x="44.6" y="57.7">18</text>
<text x="51.6" y="56.3">GPIOSDA</text>
<text x="51.6" y="58.8">GPIOSCL</text>
<text x="72.6" y="58.8">GPIOTX</text>
<text x="77.2" y="56.3">NC</text>
<text x="84.6" y="57.7">15</text>
<text x="84.6" y="55.2">16</text>
<text x="215.9" y="55.2">1</text>
<text x="215.9" y="57.7">3</text>
<text x="221.7" y="56.3">1</text>
<text x="221.7" y="58.8">3</text>
<text x="228.6" y="56.3">2</text>
<text x="228.6" y="58.8">4</text>
<text x="234.4" y="55.2">2</text>
<text x="234.4" y="57.7">4</text>
<text x="44.6" y="60.2">19</text>
<text x="44.6" y="65.3">21</text>
<text x="44.6" y="62.8">20</text>
<text x="51.6" y="61.4">GPIO5</text>
<text x="51.6" y="63.9">GPIO6</text>
<text x="69.9" y="63.9">GPIOMISO</text>
<text x="72.5" y="61.4">GPIORX</text>
<text x="84.6" y="65.3">12</text>
<text x="84.6" y="62.8">13</text>
<text x="84.6" y="60.2">14</text>
<text x="215.9" y="60.2">5</text>
<text x="215.9" y="62.8">7</text>
<text x="215.9" y="65.3">9</text>
<text x="221.7" y="61.4">5</text>
<text x="221.7" y="63.9">7</text>
<text x="228.6" y="61.4">6</text>
<text x="228.6" y="63.9">8</text>
<text x="234.4" y="60.2">6</text>
<text x="234.4" y="62.8">8</text>
<text x="234.4" y="65.3">10</text>
<text x="44.6" y="67.9">22</text>
<text x="44.6" y="70.4">23</text>
<text x="51.6" y="66.5">GPIO9</text>
<text x="51.6" y="69">GPIO10</text>
<text x="51.6" y="71.5">GPIO11</text>
<text x="69.9" y="66.5">GPIOMOSI</text>
<text x="71.3" y="69">GPIOSCK</text>
<text x="72.6" y="71.5">GPIOA5</text>
<text x="84.6" y="70.4">10</text>
<text x="84.6" y="67.9">11</text>
<text x="165.6" y="67.9" transform="rotate(-90 165.6 67.9)">2</text>
<text x="168.2" y="67.9" transform="rotate(-90 168.2 67.9)">4</text>
<text x="221.7" y="66.5">9</text>
<text x="227.4" y="66.5">10</text>
<text x="44.6" y="72.9">24</text>
<text x="44.6" y="75.5">25</text>
<text x="51.6" y="74.1">GPIO12</text>
<text x="51.6" y="76.6">GPIO13</text>
<text x="72.6" y="76.6">GPIOA3</text>
<text x="72.6" y="74.1">GPIOA4</text>
<text x="84.6" y="75.5">8</text>
<text x="84.6" y="72.9">9</text>
<text x="165.6" y="74.8" transform="rotate(-90 165.6 74.8)">1</text>
<text x="168.2" y="74.8" transform="rotate(-90 168.2 74.8)">3</text>
<text x="44.6" y="80.6">27</text>
<text x="44.6" y="78">26</text>
<text x="44.6" y="83.1">28</text>
<text x="51.6" y="81.7">EN</text>
<text x="51.6" y="79.2">USB</text>
<text x="72.6" y="81.7">GPIOA1</text>
<text x="72.6" y="79.2">GPIOA2</text>
<text x="84.6" y="83.1">5</text>
<text x="84.6" y="80.6">6</text>
<text x="84.6" y="78">7</text>
<text x="51.6" y="84.2">VBAT</text>
<text x="72.6" y="84.2">GPIOA0</text>
<text x="75" y="89.3">AREF</text>
<text x="75.7" y="86.8">GND</text>
<text x="84.6" y="88.2">3</text>
<text x="84.6" y="85.6">4</text>
<text x="73.8" y="94.4">RESET</text>
<text x="77.5" y="91.8">3V</text>
<text x="84.6" y="93.3">1</text>
<text x="84.6" y="90.7">2</text>
<text x="163.1" y="112.9" transform="rotate(-90 163.1 112.9)">1</text>
<text x="165.6" y="112.9" transform="rotate(-90 165.6 112.9)">2</text>
<text x="225.7" y="111">P$1</text>
<text x="225.7" y="113.6">P$2</text>
<text x="231.9" y="112.1">SH1</text>
<text x="238.6" y="109.6">VCC</text>
<text x="240.2" y="112.1">D-</text>
<text x="245.1" y="108.5">1</text>
<text x="245.1" y="111">2</text>
<text x="245.1" y="113.6">3</text>
<text x="53.3" y="118.7">1</text>
<text x="59.2" y="119.8">GND(1)</text>
<text x="91.7" y="119.8">DIO_9</text>
<text x="102.3" y="118.7">16</text>
<text x="225.7" y="116.1">P$4</text>
<text x="225.7" y="118.7">P$5</text>
<text x="231.9" y="114.7">SH2</text>
<text x="231.9" y="117.2">SH3</text>
<text x="231.9" y="119.8">SH4</text>
<text x="238.2" y="119.8">GND</text>
<text x="239.4" y="114.7">D+</text>
<text x="240.2" y="117.2">ID</text>
<text x="245.1" y="116.1">4</text>
<text x="245.1" y="118.7">5</text>
<text x="53.3" y="121.2">2</text>
<text x="53.3" y="123.7">3</text>
<text x="59.2" y="122.3">NC(1)</text>
<text x="59.2" y="124.8">GND(2)</text>
<text x="90.5" y="122.3">DIO_10</text>
<text x="90.5" y="124.8">DIO_11</text>
<text x="102.3" y="121.2">17</text>
<text x="102.3" y="123.7">18</text>
<text x="53.3" y="126.3">4</text>
<text x="53.3" y="128.8">5</text>
<text x="53.3" y="131.4">6</text>
<text x="59.2" y="127.4">DIO_0</text>
<text x="59.2" y="129.9">DIO_1</text>
<text x="90.5" y="127.4">DIO_12</text>
<text x="90.5" y="129.9">DIO_13</text>
<text x="102.3" y="126.3">19</text>
<text x="102.3" y="128.8">20</text>
<text x="102.3" y="131.4">21</text>
<text x="53.3" y="133.9">7</text>
<text x="53.3" y="136.4">8</text>
<text x="59.2" y="132.5">DIO_2</text>
<text x="59.2" y="135">DIO_3</text>
<text x="59.2" y="137.5">DIO_4</text>
<text x="90.5" y="132.5">DIO_14</text>
<text x="90.8" y="135">VDD(1)</text>
<text x="90.8" y="137.5">VDD(2)</text>
<text x="102.3" y="133.9">22</text>
<text x="102.3" y="136.4">23</text>
<text x="52.2" y="141.5">10</text>
<text x="53.3" y="139">9</text>
<text x="59.2" y="140.1">JTAG_TMS</text>
<text x="59.2" y="142.6">JTAG_TCK</text>
<text x="90.7" y="142.6">GND(3)</text>
<text x="92.2" y="140.1">NC(2)</text>
<text x="102.3" y="139">24</text>
<text x="102.3" y="141.5">25</text>
<text x="52.2" y="144">11</text>
<text x="52.2" y="146.6">12</text>
<text x="52.2" y="149.1">13</text>
<text x="59.2" y="145.2">DIO_5/JTAG_TDO</text>
<text x="59.2" y="147.7">DIO_6/JTAG_TDI</text>
<text x="80.6" y="145.2">EXPOSED_GND(1)</text>
<text x="80.6" y="147.7">EXPOSED_GND(2)</text>
<text x="102.3" y="144">26</text>
<text x="102.3" y="146.6">27</text>
<text x="102.3" y="149.1">28</text>
<text x="52.2" y="151.6">14</text>
<text x="52.2" y="154.2">15</text>
<text x="59.2" y="150.2">NRESET</text>
<text x="59.2" y="152.8">DIO_7</text>
<text x="59.2" y="155.3">DIO_8</text>
<text x="80.6" y="150.2">EXPOSED_GND(3)</text>
<text x="80.6" y="152.8">EXPOSED_GND(4)</text>
<text x="102.3" y="151.6">29</text>
<text x="220.9" y="159.3">1</text>
<text x="220.9" y="161.8">2</text>
<text x="226.8" y="160.4">IN</text>
<text x="234" y="160.4">NR/FB</text>
<text x="244.6" y="159.3">4</text>
<text x="244.6" y="161.8">5</text>
<text x="254.5" y="161.1" transform="rotate(-90 254.5 161.1)">1</text>
<text x="257.1" y="161.1" transform="rotate(-90 257.1 161.1)">2</text>
<text x="220.9" y="164.3">3</text>
<text x="226.8" y="162.9">GND</text>
<text x="226.8" y="165.5">EN</text>
<text x="235.8" y="162.9">OUT</text>
</g>
</svg>
